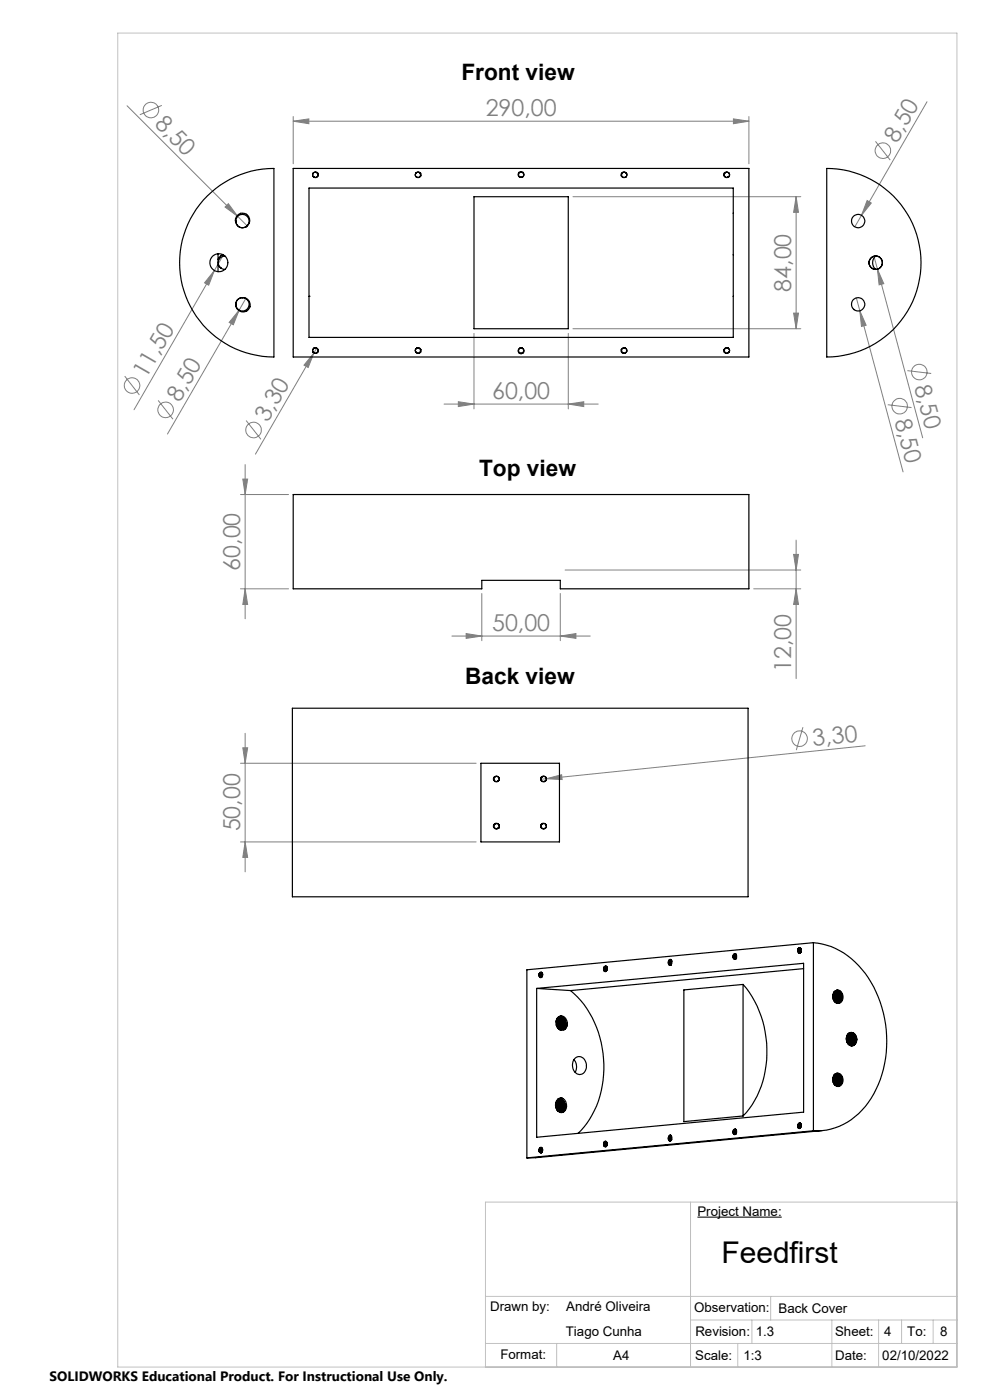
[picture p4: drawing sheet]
<svg xmlns="http://www.w3.org/2000/svg" width="210mm" height="297mm" viewBox="0 0 210 297" stroke-linecap="round" stroke-linejoin="round" font-family="sans-serif">
<g fill="none" stroke="#808080" stroke-width=".21">
<path d="M27 22.4l23.4 23.5M34.3 22.4l-4.6 1.9M62.2 25.7l3.3-.5v1zM62.2 24.7v10M62.2 25.7h96.7M155.6 25.2l3.3 .5-3.3 .5zM158.9 24.7v10M185.7 30l3.1 4M196.6 21.6l-15.3 26.5M45.5 57.4l-1.2 3.1-.9-.5zM45.5 57.4l-17.1 29.5M47.4 54.1l-1.9 3.3"/>
<path d="M47.7 43.9l.7-.7 2 2.7zM50.4 45.9l2 2M121.5 41.7h48.4M168.9 41.7v28M168.9 41.7l.5 3.3h-1.1zM183.9 42.5l.9 .6-2.1 2.6zM185.4 54.4l.7 2.7M186.1 57.1l1.4 3.1-1 .2zM186.1 57.1l9.6 35.8M26.5 79.8l3.1 4M50.7 65.8l-1.2 3.1-.9-.5zM50.7 65.8l-15.2 26.3"/>
<path d="M52.1 63.3l-1.4 2.5M66.6 74.9l-1.2 3.1-.9-.5zM66.6 74.9l-12.4 21.4M67.1 73.9l-.5 1M100.5 70.7v16M120.5 70.7v16M121.5 69.7h48.4M168.3 66.4h1.1l-.5 3.3zM181.6 63.2l10 36.9M182.4 65.9l1.3 3.1-1 .2zM192.5 78.6l5 .6M33.5 84.9l3.2 4"/>
<path d="M52 98.6v32.7M52.2 89.2l3.2 4M94.2 85.7h32.7M97.2 85.2l3.3 .5-3.3 .6zM120.5 85.7l3.3-.5v1.1zM188.3 85.9l5.1 .6M51 104.9h10.2M51.5 101.6h1l-.5 3.3zM168.3 117.6h1.1l-.5 3.3zM168.9 114.6v29.4M51 124.9h10.2M52 124.9l.5 3.3h-1z"/>
<path d="M95.8 134.9h29.4M98.9 134.4l3.3 .5-3.3 .5zM102.2 125.9v10M118.9 134.9l3.3-.5v1zM118.9 125.9v10M119.9 120.9h50M159.9 124.9h10M168.9 124.9l.5 3.3h-1.1zM51.5 158.6h1l-.5 3.3zM52 155.6v29.4M170.3 154.3l-1.4 4.8M183.5 158.2l-67.6 7"/>
<path d="M51 178.6h50M51 161.9h50M52 178.6l.5 3.3h-1zM115.9 165.2l3.2-.8 .1 1zM115.9 165.2l-1.1 .1"/>
<circle cx="32" cy="23.4" r="1.64"/>
<circle cx="187.3" cy="32" r="1.65"/>
<circle cx="195" cy="78.9" r="1.66"/>
<circle cx="28" cy="81.8" r="1.65"/>
<circle cx="35.1" cy="86.9" r="1.65"/>
<circle cx="53.8" cy="91.2" r="1.64"/>
<circle cx="190.9" cy="86.2" r="1.64"/>
<circle cx="169.6" cy="156.7" r="1.65"/>
</g>
<path d="M147.9 258.2h17.9" fill="none" stroke="#000" stroke-width=".22"/>
<path d="M209.9 0l.2 .1M210 -.1v.6M210.1 0l-.5 .4M209.5 0h.6M-.1 297h.6M0 297v.1M0 296.5v.6M.4 296.6l-.4 .5" fill="none" stroke="#fff" stroke-width=".21"/>
<g fill="none" stroke="#c0c0c0" stroke-width=".21">
<path d="M25 7h178v283h-178zM146.5 255v35M203 255h-100v35M103 275h100M163.5 275v5M103 285h100M118.1 285v5M146.5 280h56.5M156.5 285v5M159.5 280v5M176.5 280v10M186.4 280v10"/>
<path d="M191.2 280v5M197.9 280v5"/>
</g>
<g fill="#808080">
<path d="M47.7 43.9l.7-.7 2 2.7z"/>
<path d="M115.9 165.2l3.2-.8 .1 1z"/>
<path d="M183.9 42.5l.9 .6-2.1 2.6z"/>
<path d="M45.5 57.4l-1.2 3.1-.9-.5z"/>
<path d="M120.5 85.7l3.3-.5v1.1zM97.2 85.2l3.3 .5-3.3 .6z"/>
<path d="M62.2 25.7l3.3-.5v1zM155.6 25.2l3.3 .5-3.3 .5zM98.9 134.4l3.3 .5-3.3 .5zM118.9 134.9l3.3-.5v1z"/>
<path d="M66.6 74.9l-2.1 2.6 .9 .5zM50.7 65.8l-2.1 2.6 .9 .5z"/>
<path d="M52 178.6l.5 3.3h-1zM51.5 158.6h1l-.5 3.3z"/>
<path d="M168.3 66.4h1.1l-.5 3.3zM168.9 41.7l.5 3.3h-1.1zM52 124.9l.5 3.3h-1zM51.5 101.6h1l-.5 3.3z"/>
<path d="M168.3 117.6h1.1l-.5 3.3zM168.9 124.9l.5 3.3h-1.1z"/>
<path d="M182.4 65.9l.3 3.3 1-.2zM186.1 57.1l.4 3.3 1-.2z"/>
</g>
<g fill="none" stroke="#000" stroke-width=".25">
<path d="M62.2 35.7h96.7v40h-96.7zM65.5 39.9h90v31.7h-90zM66.4 36.9a.56 .56 0 0 1 .7-.3 .56 .56 0 0 1 .3 .7 .56 .56 0 0 1-.8 .3M66.4 36.9v.5l.2 .2M66.5 37.5l.1 .1M66.5 36.7a.61 .61 0 0 1 .8-.1 .61 .61 0 0 1 .1 .8 .61 .61 0 0 1-.8 .2M66.5 36.7a.6 .6 0 0 0 .1 .9M66.5 36.7l-.1 .2M66.5 37.5h.1M66.6 37.6h.1M67.2 36.7h.1M88.2 36.9a.54 .54 0 0 0 .2 .7"/>
<path d="M88.2 36.8v.1M88.2 36.8a.55 .55 0 0 1 .7-.2 .55 .55 0 0 1 .2 .8 .55 .55 0 0 1-.7 .2M88.3 36.7a.6 .6 0 0 1 .8-.1 .6 .6 0 0 1 .1 .8 .6 .6 0 0 1-.8 .2M88.3 36.7a.54 .54 0 0 0 .1 .9M88.3 36.7l-.1 .2M88.3 37.5l.1 .1M88.4 37.6h.1M89 36.7h.1M110.2 37.6h.2M110.2 37.6h.6M110.4 37.6h.3M110.5 36.4a.63 .63 0 0 0-.6 .5 .63 .63 0 0 0 .3 .7"/>
<path d="M110.5 36.4a.63 .63 0 0 1 .6 .5 .63 .63 0 0 1-.3 .7M110.5 36.4v.1M110.8 37.6h-.1M132.1 36.7h-.1M132.7 37.6h-.1M132.8 37.5h.1M132.8 36.7a.61 .61 0 0 0-.8-.1 .61 .61 0 0 0-.1 .8 .61 .61 0 0 0 .8 .2M132.8 36.7a.6 .6 0 0 1-.1 .9M132.8 36.7l.1 .2M132.9 36.9a.56 .56 0 0 0-.7-.3 .56 .56 0 0 0-.3 .7 .56 .56 0 0 0 .7 .3M132.9 36.9v.5l-.3 .2M153.8 36.7h.1"/>
<path d="M154.5 37.6h-.1M154.6 37.5l-.2 .1M154.6 36.7a.61 .61 0 0 0-.9-.1 .61 .61 0 0 0-.1 .8 .61 .61 0 0 0 .9 .2M154.6 36.7a.54 .54 0 0 1-.1 .9M154.6 36.7l.1 .2M154.7 36.8a.55 .55 0 0 0-.8-.2 .55 .55 0 0 0-.2 .8 .55 .55 0 0 0 .7 .2M154.7 36.9a.54 .54 0 0 1-.3 .7M154.7 36.8v.1M175.4 35.7a20 20 0 0 1 20 20 20 20 0 0 1-20 20zM44 41.6a20 20 0 0 1 14.1-5.9v40a20 20 0 0 1-18.5-12.3 20 20 0 0 1 4.4-21.8zM46.2 56.2l.7 .7M46.2 53.8v3.8"/>
<path d="M46.9 56.9l.8 .2M47.4 54.1h-.2a1.24 1.24 0 0 0-1 .9M47.7 54.3a1.39 1.39 0 0 0-1.4 1 1.39 1.39 0 0 0 .6 1.6M50 46.9a1.43 1.43 0 0 0 .8 1.3 1.43 1.43 0 0 0 1.5-.2M50 46.9a1.41 1.41 0 0 1 2-1.3 1.41 1.41 0 0 1 .4 2.3M50 46.9a1.51 1.51 0 0 1 2.2-1.5 1.51 1.51 0 0 1 .1 2.6M50 46.9a1.38 1.38 0 0 0 2.1 1.2M52.1 48.1h.1M52.3 48l-.2 .1M100.5 41.7h20v28h-20zM155.5 45.2h.1M155.5 54h.1"/>
<path d="M185.7 54.3a1.96 1.96 0 0 0 0 2.9M50.5 65.6l.2 .2M51.4 63.1a1.53 1.53 0 0 1 1.7 1.4 1.53 1.53 0 0 1-1.4 1.7 1.53 1.53 0 0 1-1.7-1.4M51.4 63.1a1.4 1.4 0 0 0-1.4 1.7M51.4 63.1h.1M51.4 63.1a1.42 1.42 0 0 1 1.5 1.5 1.42 1.42 0 0 1-1.5 1.4 1.42 1.42 0 0 1-1.4-1.5M51.4 63.1a1.42 1.42 0 0 0-1.4 1.7M65.5 62.9h.1M66.6 73.9a.6 .6 0 0 1 .8 .1 .6 .6 0 0 1-.1 .9 .6 .6 0 0 1-.8-.1M66.6 73.9a.56 .56 0 0 0-.1 .9M66.6 73.9a.56 .56 0 0 1 .8 .2 .56 .56 0 0 1-.3 .8 .56 .56 0 0 1-.7-.3M66.6 73.9l-.3 .4 .2 .5"/>
<path d="M66.6 73.9h.1M67.3 74.8h-.1M88.4 73.9a.6 .6 0 0 1 .8 .1 .6 .6 0 0 1-.1 .9 .6 .6 0 0 1-.8-.1M88.4 73.9a.51 .51 0 0 0-.1 .9M88.4 73.9a.55 .55 0 0 1 .7 .2 .55 .55 0 0 1-.2 .7 .55 .55 0 0 1-.7-.2M88.4 73.9a.53 .53 0 0 0-.1 .9M88.4 73.9h.1M88.4 73.9h-.1M89 74.8h.1M110.2 73.9h.6M110.2 73.9a.6 .6 0 0 0-.3 .7 .6 .6 0 0 0 .6 .4M110.3 73.9a.56 .56 0 0 0-.3 .6 .56 .56 0 0 0 .5 .4"/>
<path d="M110.4 73.8l-.2 .1M110.4 73.8h.3M110.5 74.9v.1M110.7 73.8l.1 .1M110.7 73.9a.55 .55 0 0 1 .4 .6 .55 .55 0 0 1-.6 .4M110.8 73.9a.6 .6 0 0 1 .3 .7 .6 .6 0 0 1-.6 .4M132 74.8h.1M132.6 73.9a.56 .56 0 0 0-.7 .2 .56 .56 0 0 0 .2 .8 .56 .56 0 0 0 .8-.3M132.6 73.9l.4 .4-.2 .5M132.6 73.9h.1M132.7 73.9a.6 .6 0 0 0-.8 .1 .6 .6 0 0 0 .1 .9 .6 .6 0 0 0 .8-.1M132.7 73.9a.56 .56 0 0 1 .1 .9"/>
<path d="M153.8 74.8h.1M154.4 73.9a.55 .55 0 0 0-.7 .2 .55 .55 0 0 0 .2 .7 .55 .55 0 0 0 .8-.2M154.4 73.9a.58 .58 0 0 1 .2 .9M154.4 73.9h.1M154.4 73.9h.2M154.5 73.9a.6 .6 0 0 0-.9 .1 .6 .6 0 0 0 .1 .9 .6 .6 0 0 0 .9-.1M154.5 73.9a.51 .51 0 0 1 .1 .9M155.5 62.9h.1M181.1 65.6l.1 .1M62.2 104.9h96.7v20h-40v-1.8h-16.7v1.8h-40zM62 150.2h96.7v40h-96.7zM102 161.9h16.7v16.7h-16.7z"/>
<path d="M105 164.8v.1M105 174.8v.1M105.6 175.8h.1M105.6 165.7v.1M105.7 175.7h.1M105.7 164.8a.61 .61 0 0 0-.8 0 .61 .61 0 0 0-.1 .8 .61 .61 0 0 0 .8 .1M105.7 174.9a.6 .6 0 0 0-.8-.1 .6 .6 0 0 0-.1 .8 .6 .6 0 0 0 .8 .2M105.7 174.9a.54 .54 0 0 1-.1 .9M105.7 174.9l.1 .1M105.7 164.8a.54 .54 0 0 1-.1 .9M105.7 164.8l.1 .2M105.8 165.6l-.2 .2 .1-.1"/>
<path d="M105.8 175.6l-.2 .2 .1-.1M105.8 165a.55 .55 0 0 0-.7-.2 .55 .55 0 0 0-.2 .7 .55 .55 0 0 0 .7 .3M105.8 175a.54 .54 0 0 0-.7-.2 .54 .54 0 0 0-.2 .7 .54 .54 0 0 0 .7 .3M105.8 175a.54 .54 0 0 1-.2 .8M105.8 165a.54 .54 0 0 1-.2 .8M105.8 165h.1M105.8 175h.1M115 174.8v.1M115 164.8v.1M115.6 175.8h.1M115.6 165.7v.1M115.7 165.7h.1"/>
<path d="M115.7 175.7l-.1 .1M115.7 164.8a.61 .61 0 0 0-.8 0 .61 .61 0 0 0-.1 .8 .61 .61 0 0 0 .8 .1M115.7 174.9a.61 .61 0 0 0-.8-.1 .61 .61 0 0 0-.1 .8 .61 .61 0 0 0 .8 .2M115.7 174.9a.6 .6 0 0 1-.1 .9M115.7 174.9a.56 .56 0 0 1-.1 .9M115.7 164.8a.6 .6 0 0 1-.1 .9M115.7 164.8l.2 .2M115.9 165a.56 .56 0 0 0-.8-.2 .56 .56 0 0 0-.3 .7 .56 .56 0 0 0 .8 .3M115.9 175a.54 .54 0 0 0-.8-.2 .54 .54 0 0 0-.2 .7 .54 .54 0 0 0 .7 .3M115.9 165l-.1 .6-.2 .2M172.5 200a15.4 15.4 0 0 1 11.7 7.4 24.3 24.3 0 0 1 0 26.5 13.4 13.4 0 0 1-11.7 6M172.5 200v39.9"/>
<path d="M172.5 200l-60.7 5.7v39.9M113.8 209.7l56.7-5.3v31.5l-56.7 5.4zM113.8 209.7l7.2 .4M114.4 206.6l-.1 .3 .2 .4M114.4 206.6a.55 .55 0 0 0 .3 .8M114.4 206.4l-.1 .5 .2 .4M114.4 206.4a.33 .33 0 0 1 .4-.2 .33 .33 0 0 1 .3 .3l-.1 .7-.2 .2-.3-.1M114.4 206.4v.2M114.5 207.3h.1M114.5 207.3a.53 .53 0 0 0 .6-.4 .53 .53 0 0 0-.4-.6 .69 .69 0 0 0 .1 1.1M114.9 206.3a.61 .61 0 0 0-.1 1.1M114.9 206.3l-.2 .4 .2 .6"/>
<path d="M115 206.4l-.1 .3v.5M115 206.4v.8M115.1 206.7v.2M118 216.6v.8M118 216.5l.1 1.2M118.1 216.2a1.56 1.56 0 0 1 .1 1.7M118.1 216.2l.4 .8-.2 1M118.2 216a1.58 1.58 0 0 1 .2 2.2M118.3 215.9a1.67 1.67 0 0 1 .1 2.3M118.4 215.8a1.67 1.67 0 0 1 .1 2.5M118.4 215.8a1.58 1.58 0 0 1 .1 2.5M118.6 215.7a1.64 1.64 0 0 0-.6 1.6 1.64 1.64 0 0 0 1.2 1.3 1.36 1.36 0 0 0 1.1-1.6"/>
<path d="M118.6 215.7a1.27 1.27 0 0 1 1.7 1.3M118.6 215.7a1.57 1.57 0 0 1 .1 2.7M118.6 215.7a1.13 1.13 0 0 1 1.1 .3 1.13 1.13 0 0 1 .3 1.1l-.3 .9a.93 .93 0 0 1-1.1 .4 1.61 1.61 0 0 0-.1-2.7M118.7 215.6a1.52 1.52 0 0 1 1 1.4 1.52 1.52 0 0 1-.9 1.4M118.8 215.7a1.5 1.5 0 0 1 .8 1.4 1.5 1.5 0 0 1-.9 1.3M118.8 215.6a1.45 1.45 0 0 1 1.2 1 1.45 1.45 0 0 1-.4 1.5l-.7 .3M120.3 217a1.62 1.62 0 0 1-.7 1.5M121 210.1a21.4 21.4 0 0 1 6.9 19.1 18.6 18.6 0 0 1-5.3 11.2M128.1 205.3v.4l.1 .4M128.1 205.3a.59 .59 0 0 0 .3 .8M128.1 205.2l-.1 .4 .2 .4M128.1 205.2a.32 .32 0 0 1 .4-.3 .32 .32 0 0 1 .3 .3l-.1 .7-.2 .2-.3-.1"/>
<path d="M128.1 205.2v.1M128.2 206v.1M128.2 206.1a.52 .52 0 0 0 .6-.5 .52 .52 0 0 0-.4-.6v.1a.69 .69 0 0 0 0 1M128.6 205a.61 .61 0 0 0-.1 1.1M128.6 205l-.2 .5 .2 .5M128.6 205v.1a.73 .73 0 0 0 0 .9M128.7 205.9v-.8l-.1 .3 .1 .5M128.8 205.4v.2M142 204.7l.1 .1M142 203.8l.2-.1a.63 .63 0 0 0 0 1.1l-.3-.5zM142.1 204.8h.1M142.1 203.5a.64 .64 0 0 1 .2 1.2"/>
<path d="M142.1 203.5a.72 .72 0 0 0-.1 1.2M142.1 203.5h.1M142.1 203.5l.1 .2M142.1 203.5l-.2 .3-.1 .6M142.2 203.7l.3 .2M142.2 203.7h.1M142.2 204.7h.1M142.3 204.7a.63 .63 0 0 1 0-.9l-.2 .3 .2 .6M142.3 204.7h-.3M142.3 204.7l-.2 .1M142.4 204.6l-.1-.5 .2-.3-.2 .3 .1 .5M155.5 203.2l.2 .3 .4-.1"/>
<path d="M155.7 202.4l-.2 .8M156.1 202.4l-.4 .3a.46 .46 0 0 0 .3 .7h.1M156.1 202.4v.1a.73 .73 0 0 0-.1 1M156.1 202.4l-.2 .1a.62 .62 0 0 0 0 1M156.1 202.5l-.2 .4 .1 .5M156.1 203.4h.1M156.1 202.5a.45 .45 0 0 0-.6 0 .45 .45 0 0 0 0 .7M156.1 202.5l.1 .6-.1 .3M156.1 202.5l.1 .1M156.2 202.5l-.2 .3 .1 .6M156.2 203.3l-.1 .1M156.2 202.6l-.2 .3 .1 .5"/>
<path d="M156.2 203.1v.2M157.6 208.8a22.1 22.1 0 0 1 1.4 26.4l-1.4 1.5M157.6 208.8l-12.5 1.2v27.9l12.5-1.2M157.6 208.8v27.9M169.2 201.9l.3 .3 .3-.1M169.4 201.1l-.2 .8M169.7 201.2h.1a.74 .74 0 0 0-.1 1 .71 .71 0 0 1 0-1zM169.8 201.1a.55 .55 0 0 0-.5 .5 .55 .55 0 0 0 .4 .6l.1-.1M169.8 202.1h.1M169.8 201.1l-.3 .1-.1 .4v.4l.3 .2M169.9 201.2a.46 .46 0 0 0-.7 0 .46 .46 0 0 0 0 .7M169.9 201.2l.1 .5-.2 .4"/>
<path d="M169.9 201.2l-.2 .4 .1 .5M169.9 202l-.1 .1M169.9 201.2v.1M169.9 201.3l-.2 .5 .1 .3M169.9 201.8l.1 .2M170.5 205.5l-49.5 4.6M176.7 211.1v.8M176.7 211l.1 1.1M176.8 210.7a1.62 1.62 0 0 1 .1 1.6M176.8 210.6a1.53 1.53 0 0 1 .2 1.8M176.9 210.4a1.59 1.59 0 0 1 .2 2.1M177 210.4a1.66 1.66 0 0 1 .2 2.2"/>
<path d="M177.1 210.3a1.11 1.11 0 0 1 1.2-.1 1.11 1.11 0 0 1 .5 1.1 1.13 1.13 0 0 1-.3 1.2 1.13 1.13 0 0 1-1.2 .2 1.67 1.67 0 0 1-.2-2.4zM177.1 210.3a1.6 1.6 0 0 1 .2 2.4 1.68 1.68 0 0 0-.2-2.4M177.2 210.2a1.53 1.53 0 0 1 .2 2.6M177.3 210.1a1.55 1.55 0 0 1 .2 2.7M177.4 210.1a1.5 1.5 0 0 1 1 1.3 1.5 1.5 0 0 1-.8 1.4M177.6 212.9a1.53 1.53 0 0 0 .8-1.5 1.53 1.53 0 0 0-.9-1.3 1.44 1.44 0 0 1 1.2 1.3 1.44 1.44 0 0 1-1 1.5M179.6 219.9l.2 .8-.1 .4M179.7 219.6a1.69 1.69 0 0 1 .1 1.7M179.7 219.6a1.53 1.53 0 0 1 .1 1.8M179.8 219.4a1.66 1.66 0 0 1 .2 2.1M179.9 219.4a1.08 1.08 0 0 1 1.2-.3 1.08 1.08 0 0 1 .6 1.1 1.13 1.13 0 0 1-.4 1.4 1.13 1.13 0 0 1-1.4-.2l-.4-.8 .1-.7zM179.9 219.4a1.58 1.58 0 0 1 .2 2.2"/>
<path d="M180 219.3a1.18 1.18 0 0 1 1.3 0 1.18 1.18 0 0 1 .4 1.4 1.08 1.08 0 0 1-1 1.2 1.08 1.08 0 0 1-1.1-1.2v-1zM180.1 219.2a1.5 1.5 0 0 1 .2 2.6M180.2 219.1a1.55 1.55 0 0 1 .2 2.7M180.3 219.1a1.51 1.51 0 0 1 1 1.3 1.51 1.51 0 0 1-.8 1.4M180.4 219.1a1.53 1.53 0 0 1 .9 1.3 1.53 1.53 0 0 1-.7 1.4 1.41 1.41 0 0 0 1-1.4 1.41 1.41 0 0 0-1.2-1.3M117.9 234.2l.1 .7M118 233.9l.3 .7-.2 .8M118 233.8l.4 .9-.2 .8M118 234.9v.2M118.1 233.6l.4 .6a1.42 1.42 0 0 1-.2 1.5M118.2 233.6a1.59 1.59 0 0 1 .2 2.1M118.4 233.4a1.53 1.53 0 0 1 .3 2.5"/>
<path d="M118.5 233.3a1.58 1.58 0 0 1 .2 2.6M118.5 235.8a1.72 1.72 0 0 0-.2-2.4 1.6 1.6 0 0 1 .3 2.4M118.6 233.3a1.5 1.5 0 0 1 1 1.2 1.5 1.5 0 0 1-.7 1.5 1.57 1.57 0 0 0-.3-2.7zM118.7 233.2a1.5 1.5 0 0 1 1.2 1.3 1.5 1.5 0 0 1-.8 1.5 1.49 1.49 0 0 0 .8-1.5 1.49 1.49 0 0 0-1.1-1.3 1.41 1.41 0 0 0-1 1.1 1.41 1.41 0 0 0 .6 1.4M118.9 232.9l.6 .2M119.9 235.5a1.61 1.61 0 0 0-1.1-2.6 1.64 1.64 0 0 0-.4 2.8M119.9 235.5a.94 .94 0 0 1-1.5 .2M119.9 235.5l-.8 .5M121.7 224.8a2.39 2.39 0 0 1 .3 2.7M121.8 224.6a1.39 1.39 0 0 1 1.5-.4 1.39 1.39 0 0 1 1 1.2 1.82 1.82 0 0 1-1.4 2.6 2.1 2.1 0 0 1-1.1-3.4zM155.5 240l.1 .6 .3 .1 .2-.2M155.5 240l.1 .6"/>
<path d="M155.9 239.6h.1l-.2 .3 .2 .8-.3-.5zM156.1 239.6a.54 .54 0 0 0-.5 .4 .54 .54 0 0 0 .3 .6l.1 .1M156.1 239.6l.1 .7M156.1 239.6l-.2 .4 .2 .6M156.1 239.6h.1M156.1 239.6l.1 .3-.1 .6M156.1 239.6h-.4l-.2 .4M156.1 239.7l-.1 .3 .1 .5M156.2 239.7l-.2 .3 .1 .5M169.2 238.7l.2 .6M169.7 238.3h-.1a.66 .66 0 0 0 .1 1.1 .56 .56 0 0 1-.4-.6 .56 .56 0 0 1 .5-.5M169.8 238.3h-.1a.68 .68 0 0 0 .1 1 .68 .68 0 0 1 0-1"/>
<path d="M169.8 238.3l.1 .2v.5M169.8 238.3h.1M169.8 238.3l.2 .4a.49 .49 0 0 1-.7 .6l-.1-.6M169.8 238.3l-.3-.1-.3 .5M169.8 238.4l-.1 .4 .1 .5M169.9 238.4l-.2 .4 .1 .4M172.5 239.9l-60.7 5.7M174.4 239.9l-60.8 5.7h-1.8M176.7 228.7v.9M176.7 228.6l.1 1.1M176.8 228.3a1.69 1.69 0 0 1 .1 1.7M176.8 228.2a1.53 1.53 0 0 1 .2 1.8"/>
<path d="M176.9 228.1a1.59 1.59 0 0 1 .2 2.1M177 228a1.62 1.62 0 0 1 .1 2.2M177.1 227.9a1.21 1.21 0 0 1 1.3 .1 1.21 1.21 0 0 1 .4 1.3 1.08 1.08 0 0 1-1 1.2 1.08 1.08 0 0 1-1.1-1.2v-.9zM177.1 227.9a1.62 1.62 0 0 1 .2 2.4 1.68 1.68 0 0 0-.2-2.4M177.2 227.8a1.56 1.56 0 0 1 .2 2.6M177.3 227.8a1.52 1.52 0 0 1 .2 2.6M177.4 227.7a1.53 1.53 0 0 1 1 1.3 1.53 1.53 0 0 1-.8 1.5 1.5 1.5 0 0 0 .8-1.4 1.5 1.5 0 0 0-.9-1.4M177.5 227.7a1.44 1.44 0 0 1 1.2 1.3 1.44 1.44 0 0 1-1 1.5M179.6 220v1M180.2 221.7a1.67 1.67 0 0 0-.2-2.5 1.6 1.6 0 0 1 .2 2.5M114.4 244.3v.1M114.5 243.5l-.2 .3 .1 .6"/>
<path d="M114.5 243.5a.35 .35 0 0 1 .4 0 .35 .35 0 0 1 .2 .3l-.1 .5M114.5 243.5h.1M114.5 243.5a.44 .44 0 0 1 .6 .1 .44 .44 0 0 1 0 .6l-.1 .1M114.5 243.5l-.2 .4 .1 .4M114.8 243.4a.58 .58 0 0 0-.4 .9M114.8 243.5l-.1 .1a.52 .52 0 0 0-.3 .5 .52 .52 0 0 0 .5 .4M114.8 243.5a.65 .65 0 0 0 0 1M114.9 243.5l-.2 .4 .2 .6-.2-.5 .2-.4M114.9 244.4v-.4l.1-.3v.7M115 244.3l-.3 .3-.3-.2M128.1 243v.1M128.2 242.2l-.2 .5 .1 .4"/>
<path d="M128.2 242.2a.55 .55 0 0 1 .7 .5 .55 .55 0 0 1-.6 .6l-.2-.2M128.2 242.2a.49 .49 0 0 1 .6 .2 .49 .49 0 0 1-.1 .6M128.2 242.2l-.1 .3v.5M128.2 242.2h.1M128.5 242.1a.55 .55 0 0 0-.4 .9M128.5 242.2h-.1a.57 .57 0 0 0-.2 .6 .57 .57 0 0 0 .4 .4M128.6 242.2h-.1a.63 .63 0 0 0 0 1M128.6 242.2l-.2 .5 .2 .5M128.6 242.2v.2a.68 .68 0 0 0 0 .8M128.7 242.4l-.1 .3 .1 .5-.1-.5 .1-.3M141.9 241.1l-.1 .6 .3 .4M142 240.9a.73 .73 0 0 0 0 1.1"/>
<path d="M142.1 242.1h.1M142.1 240.9h-.1M142.1 241.9a.67 .67 0 0 1 .2-1 .56 .56 0 0 0-.4 .5 .56 .56 0 0 0 .3 .5M142.2 241.9l-.1 .2M142.2 240.8l-.1 .1M142.2 240.8l.1 .1M142.3 240.9h-.3M142.3 240.9h.1a.72 .72 0 0 1-.3 1.2M142.4 240.9l-.3 .5 .2 .5-.2-.5 .2-.5M142.4 241l-.1 .5 .1 .4 .1-.9M142.5 241.8l-.3 .1"/>
<circle cx="110.5" cy="37.1" r=".56"/>
<circle cx="46.4" cy="55.7" r="1.91"/>
<circle cx="182" cy="46.9" r="1.41"/>
<circle cx="185.8" cy="55.7" r="1.43"/>
<circle cx="182" cy="64.6" r="1.42"/>
</g>
<text font-size="6.3" x="153" y="268">Feedfirst</text>
<g font-size="4.9" fill="#808080">
<text x="32.6" y="26.6" transform="rotate(45 32.6 26.6)">8,50</text>
<text x="103" y="24.6">290,00</text>
<text x="190.3" y="30.5" transform="rotate(-60 190.3 30.5)">8,50</text>
<text x="167.8" y="61.9" transform="rotate(-90 167.8 61.9)">84,00</text>
<text x="31" y="80.3" transform="rotate(-60 31 80.3)">11,50</text>
<text x="193.9" y="82" transform="rotate(75 193.9 82)">8,50</text>
<text x="38.1" y="85.5" transform="rotate(-60 38.1 85.5)">8,50</text>
<text x="56.8" y="89.8" transform="rotate(-60 56.8 89.8)">3,30</text>
<text x="104.4" y="84.6">60,00</text>
<text x="189.8" y="89.3" transform="rotate(75 189.8 89.3)">8,50</text>
<text x="51" y="121.1" transform="rotate(-90 51 121.1)">60,00</text>
<text x="104.4" y="133.8">50,00</text>
<text x="167.8" y="142.6" transform="rotate(-90 167.8 142.6)">12,00</text>
<text x="172.5" y="158.3" transform="rotate(-6 172.5 158.3)">3,30</text>
<text x="51" y="176.4" transform="rotate(-90 51 176.4)">50,00</text>
</g>
<g font-size="4.8">
<text x="97.9" y="16.9">Front view</text>
<text x="101.6" y="100.9">Top view</text>
<text x="98.7" y="145">Back view</text>
</g>
<text font-size="2.9" x="10.5" y="292.9">SOLIDWORKS Educational Product. For Instructional Use Only.</text>
<g font-size="2.8">
<text x="147.9" y="257.9">Project Name:</text>
<text x="104" y="278.2">Drawn by:</text>
<text x="120.1" y="278.2">André Oliveira</text>
<text x="147.3" y="278.3">Observation:</text>
<text x="165.2" y="278.4">Back Cover</text>
<text x="120" y="283.3">Tiago Cunha</text>
<text x="147.5" y="283.3">Revision:</text>
<text x="160.3" y="283.3">1.3</text>
<text x="177.1" y="283.4">Sheet:</text>
<text x="187.6" y="283.4">4</text>
<text x="192.4" y="283.4">To:</text>
<text x="199.4" y="283.4">8</text>
<text x="106.1" y="288.3">Format:</text>
<text x="130.1" y="288.5">A4</text>
<text x="147.5" y="288.5">Scale:</text>
<text x="157.7" y="288.5">1:3</text>
<text x="177.2" y="288.6">Date:</text>
<text x="187.2" y="288.6">02/10/2022</text>
</g>
</svg>
